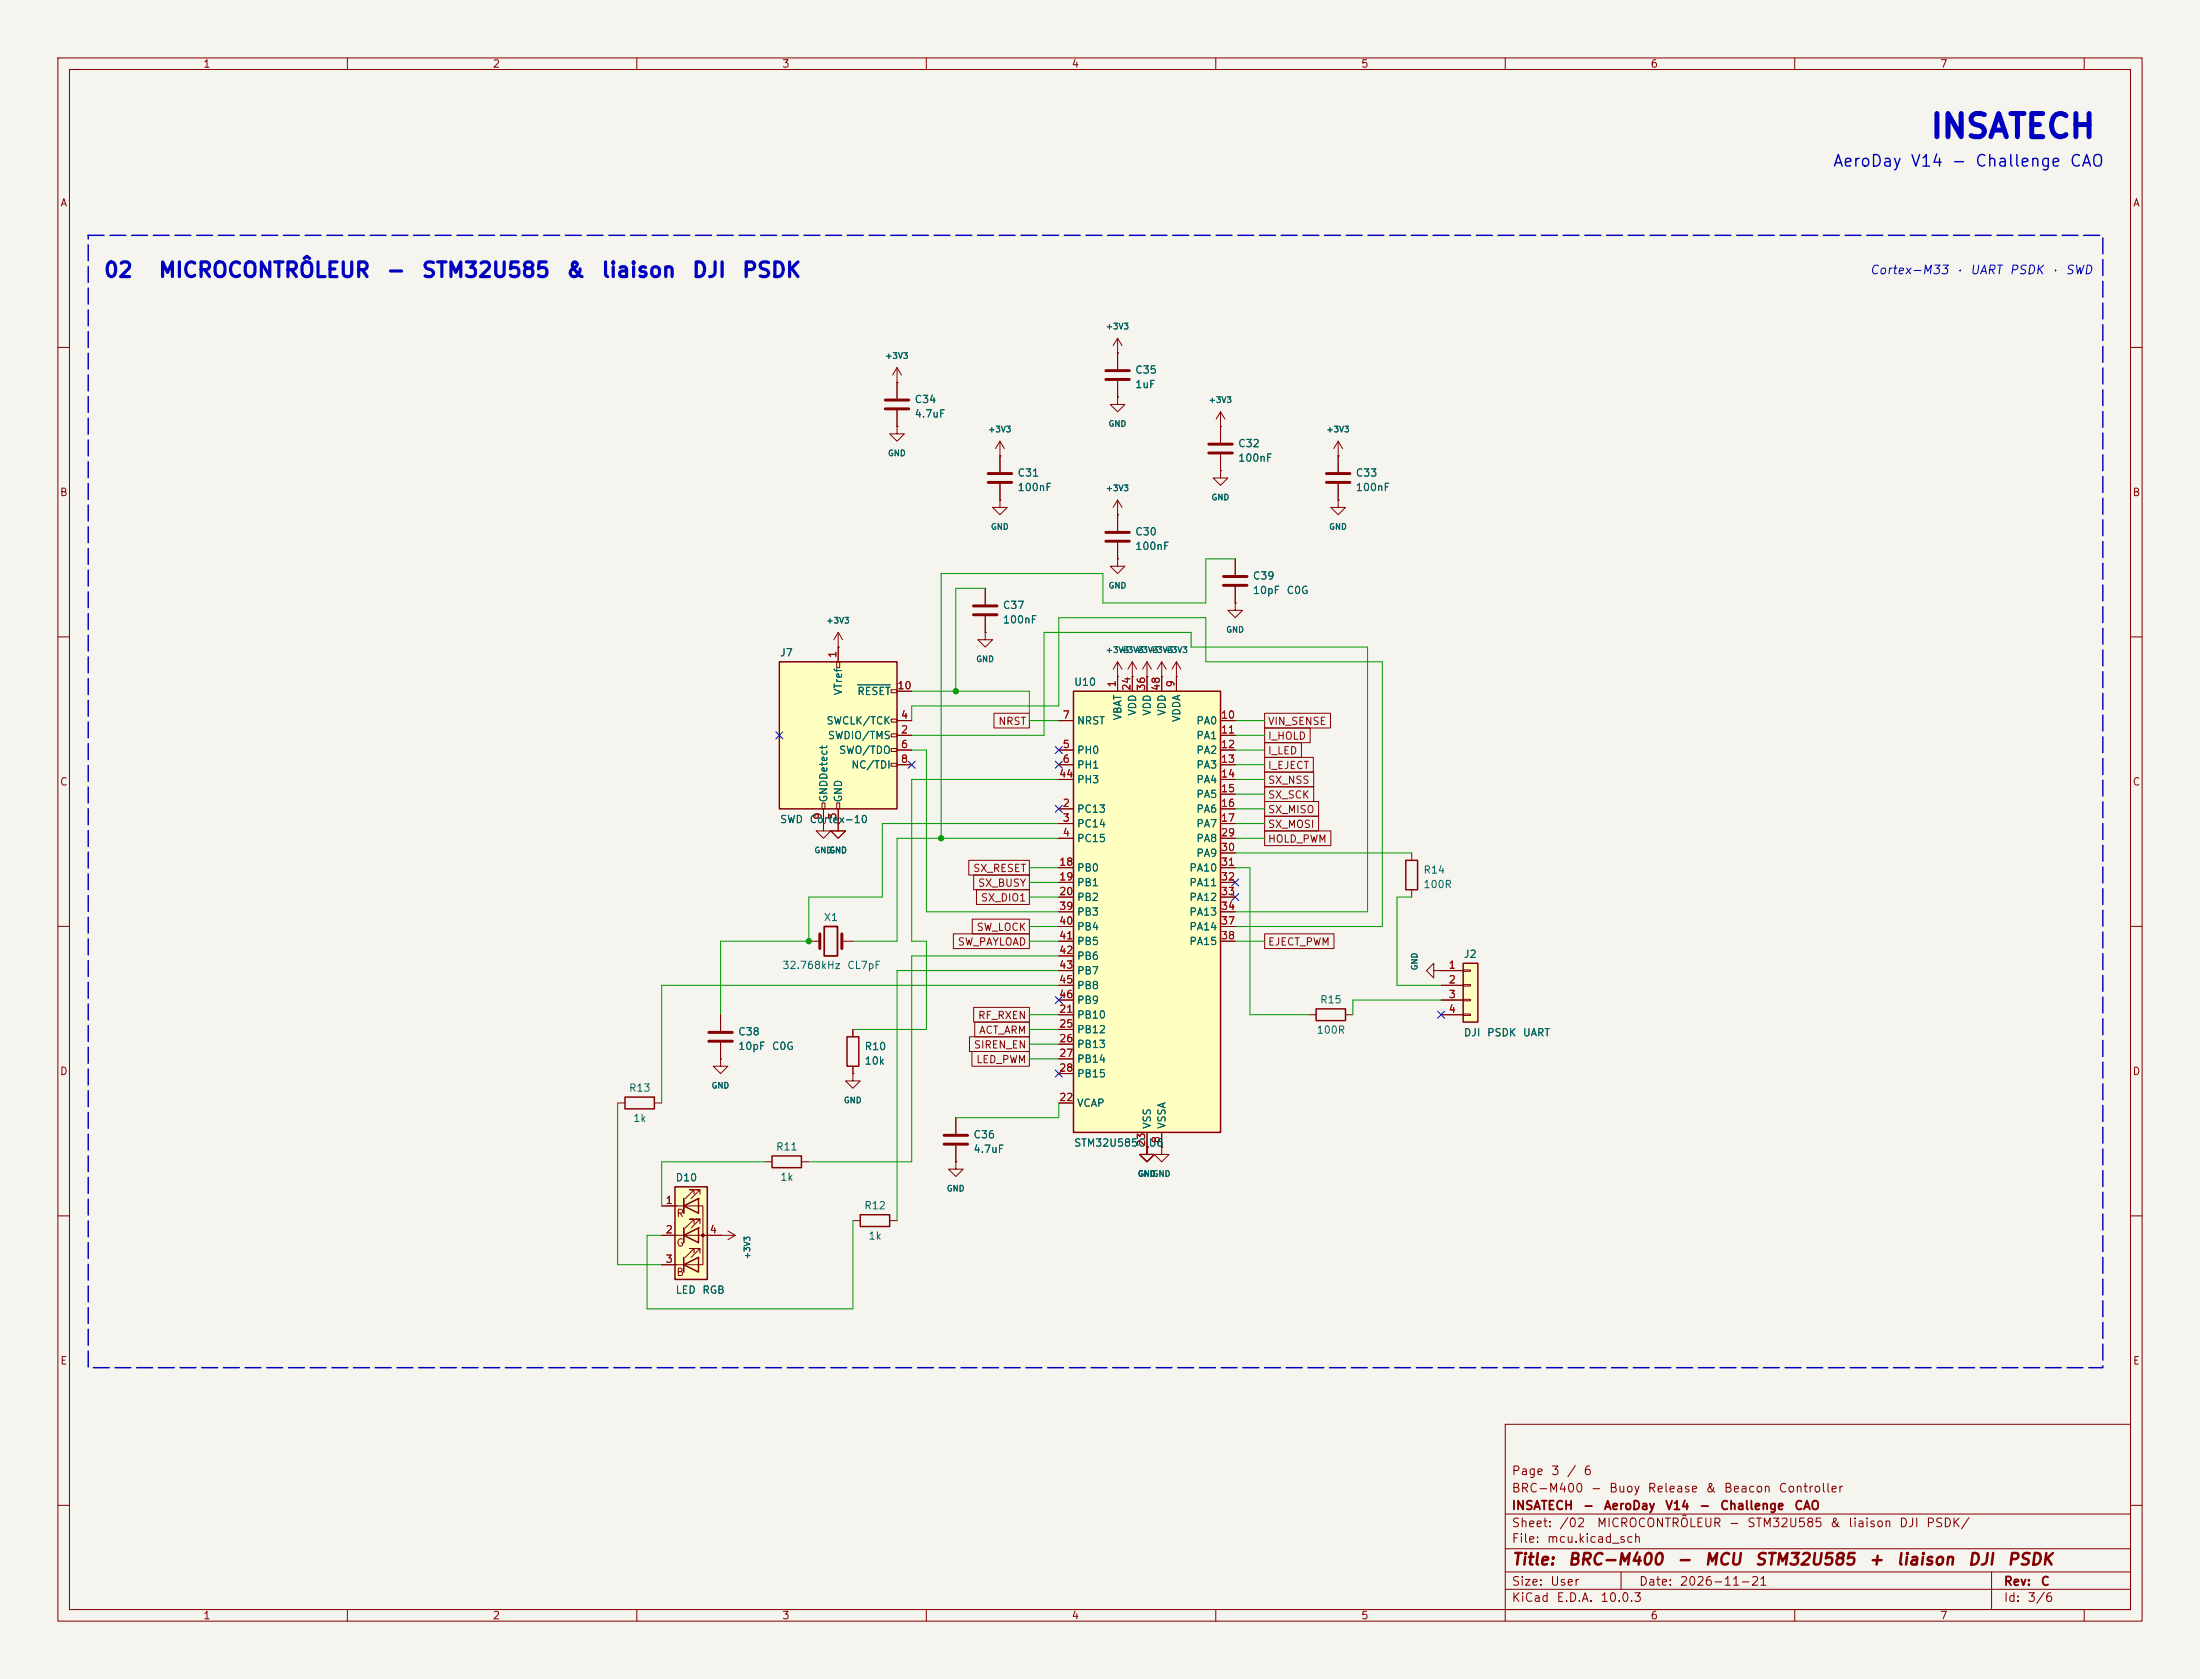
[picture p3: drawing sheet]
<svg xmlns="http://www.w3.org/2000/svg" width="380mm" height="290mm" viewBox="0 0 380 290" stroke-linecap="round" stroke-linejoin="round" font-family="sans-serif">
<path d="M0 0h380v290h-380z" fill="#f5f4ef" stroke="#f5f4ef" stroke-width=".17"/>
<g fill="none" stroke="#840000" stroke-width=".17">
<path d="M10 10h360v270h-360zM12 12h356v266h-356zM60 10v2M110 10v2M160 10v2M210 10v2M260 10v2M310 10v2M360 10v2M10 60h2M368 60h2M10 110h2"/>
<path d="M368 110h2M10 160h2M368 160h2M198.1 198.1v1.3h1.3l-1.3 1.3-1.3-1.3h1.3M198.1 198.1h.1M10 210h2M368 210h2M260 246h108v32h-108zM10 260h2M60 278v2M110 278v2M160 278v2"/>
<path d="M210 278v2M260 278v2M260 274.5h108M260 271.5h108M260 267.5h108M260 261.5h108M280 271.5v3M310 278v2M344 271.5v6.5M360 278v2M368 260h2"/>
</g>
<path d="M252.7 166.4h2.6v10.1h-2.6z" fill="#ffffc2"/>
<path d="M252.7 166.4h2.6v10.1h-2.6z" fill="none" stroke="#840000" stroke-width=".25"/>
<path d="M248.9 167.6h3.8M248.9 170.2h3.8M248.9 172.7h3.8M248.9 175.3h3.8M252.7 167.5h1.3v.3h-1.3zM252.7 170.1h1.3v.2h-1.3zM252.7 172.6h1.3v.3h-1.3zM252.7 175.1h1.3v.3h-1.3zM124.5 213.4h.1M124.5 213.4h2.5M125.7 212.6l1.3 .8M127 213.4l-1.3 .7" fill="none" stroke="#840000" stroke-width=".17"/>
<path d="M116.6 205h5.6v16h-5.6z" fill="#ffffc2"/>
<path d="M133.3 199.7h5.1v2h-5.1zM116.6 205h5.6v16h-5.6zM118.1 208.3l2.5-1.3v2.6zM118.1 213.4l2.5-1.3v2.5zM118.1 218.4l2.5-1.2v2.5zM118.1 207v2.6M118.1 212.1v2.5M118.1 217.2v2.5" fill="none" stroke="#840000" stroke-width=".25"/>
<g fill="none" stroke="#840000" stroke-width=".17">
<path d="M193 88.9h.1M193 86.4l-.7 1.2M193 86.4l.8 1.2M193 86.4v2.5M144.8 111.8h.1M144.8 109.2l-.8 1.3M144.8 109.2l.7 1.3M144.8 109.2v2.6M114.3 208.3h7.1v10.1h-7.1M114.3 213.4h10.2M118.1 207v2.6M118.1 212.1v2.5"/>
<path d="M119.9 206.3v-.8h-.8h.8l-1.5 1.5M119.9 211.3v-.7h-.8h.8l-1.5 1.5M119.9 216.4v-.7h-.8h.8l-1.5 1.5M120.6 207h.1M120.6 207v2.6zM120.6 212.1h.1M120.6 212.1v2.5zM120.9 206.3v-.8h-.8h.8l-1.5 1.5M120.9 211.3v-.7h-.8h.8l-1.5 1.5M120.9 216.4v-.7h-.8h.8l-1.5 1.5M132.1 200.7h1.2M138.4 200.7h1.3"/>
</g>
<circle cx="121.4" cy="213.4" r=".25" fill="#840000" stroke="#840000" stroke-width=".17"/>
<path d="M185.4 119.4h25.4v76.2h-25.4z" fill="#ffffc2"/>
<path d="M185.4 119.4h25.4v76.2h-25.4zM242.8 148.6h2.1v5.1h-2.1zM146.3 179.1h2v5.1h-2zM227.3 174.3h5.1v2h-5.1zM107.9 189.5h5.1v2h-5.1zM148.6 209.8h5.1v2h-5.1z" fill="none" stroke="#840000" stroke-width=".25"/>
<g fill="none" stroke="#840000" stroke-width=".17">
<path d="M193 58.4v5.4M193 58.4l-.7 1.3M193 58.4l.8 1.3M154.9 73.7v1.2h1.3l-1.3 1.3-1.2-1.3h1.2M154.9 73.7h.1M154.9 66h.1M154.9 63.5v5.3M154.9 70.9v2.8M154.9 63.5l-.7 1.3M154.9 63.5l.8 1.3M172.7 78.7h.1M172.7 76.2l-.7 1.3"/>
<path d="M172.7 76.2l.8 1.3M172.7 76.2v2.5M193 68.6v1.3h1.3l-1.3 1.2-1.2-1.2h1.2M193 68.6h.1M193 61h.1M193 65.8v2.8M210.8 73.7h.1M210.8 71.1v5.4M210.8 78.5v2.8M210.8 71.1l-.7 1.3M210.8 71.1l.8 1.3M231.1 78.7h.1"/>
<path d="M231.1 76.2v5.3M231.1 76.2l-.7 1.3M231.1 76.2l.8 1.3M193 96.5v1.3h1.3l-1.3 1.3-1.2-1.3h1.2M193 96.5h.1M193 88.9v2.8M193 93.7v2.8M210.8 81.3v1.3h1.3l-1.3 1.2-1.3-1.2h1.3M210.8 81.3h.1M213.4 96.5v2.8M231.1 86.4v1.2h1.3l-1.3 1.3-1.2-1.3h1.2M231.1 86.4h.1"/>
<path d="M231.1 83.6v2.8M170.2 109.2v1.3h1.2l-1.2 1.3-1.3-1.3h1.3M170.2 109.2h.1M170.2 101.6v2.8M170.2 106.4v2.8M193 116.8h.1M193 114.3v5.1M193 114.3l-.7 1.3M193 114.3l.8 1.3M195.6 116.8h.1M195.6 114.3v5.1M195.6 114.3l-.8 1.3"/>
<path d="M195.6 114.3l.7 1.3M198.1 116.8h.1M198.1 114.3v5.1M198.1 114.3l-.7 1.3M198.1 114.3l.8 1.3M200.7 116.8h.1M200.7 114.3v5.1M200.7 114.3l-.8 1.3M200.7 114.3l.7 1.3M203.2 116.8h.1M203.2 114.3v5.1M203.2 114.3l-.8 1.3"/>
<path d="M203.2 114.3l.8 1.3M213.4 104.1v1.3h1.2l-1.2 1.3-1.3-1.3h1.3M213.4 104.1h.1M213.4 101.4v2.7M182.9 139.7h2.5M182.9 129.5h2.5M182.9 132.1h2.5M182.9 124.5h2.5M182.9 134.6h2.5M210.8 139.7h2.6M210.8 129.5h2.6M210.8 132.1h2.6"/>
<path d="M210.8 124.5h2.6M210.8 127h2.6M210.8 134.6h2.6M210.8 137.2h2.6M142.2 142.2v1.3h1.3l-1.3 1.3-1.2-1.3h1.2M142.2 142.2h.1M144.8 142.2v1.3h1.2l-1.2 1.3-1.3-1.3h1.3M144.8 142.2h.1M182.9 142.2h2.5M182.9 144.8h2.5M182.9 149.9h2.5M182.9 152.4h2.5"/>
<path d="M182.9 154.9h2.5M182.9 157.5h2.5M210.8 142.2h2.6M210.8 144.8h2.6M210.8 149.9h2.6M210.8 152.4h2.6M210.8 154.9h2.6M210.8 147.3h2.6M210.8 157.5h2.6M243.8 147.3v1.3M243.8 153.7v1.2M124.5 175.3v2.8"/>
<path d="M139.7 162.6h1.9M145.4 162.6h1.9M147.3 177.8v1.3M182.9 175.3h2.5M182.9 177.8h2.5M182.9 160h2.5M182.9 162.6h2.5M182.9 165.1h2.5M182.9 167.6h2.5M182.9 170.2h2.5M182.9 172.7h2.5M210.8 160h2.6"/>
<path d="M210.8 162.6h2.6M226.1 175.3h1.2M232.4 175.3h1.3M247.6 167.6v-1.2l-1.2 1.2 1.2 1.3v-1.3h1.3M248.9 167.6h.1M106.7 190.5h1.2M113 190.5h1.3M124.5 182.9v1.3h1.2l-1.2 1.2-1.3-1.2h1.3M124.5 182.9h.1M124.5 180.1v2.8M147.3 185.4v1.3h1.3l-1.3 1.3-1.3-1.3h1.3M147.3 185.4h.1"/>
<path d="M147.3 184.2v1.2M165.1 193v2.8M165.1 197.9v2.8M182.9 190.5h2.5M182.9 180.3h2.5M182.9 182.9h2.5M182.9 185.4h2.5M198.1 198.1v1.3h1.3l-1.3 1.3-1.3-1.3h1.3M198.1 198.1h.1M198.1 195.6v2.5M200.7 198.1v1.3h1.2l-1.2 1.3-1.3-1.3h1.3M200.7 198.1h.1"/>
<path d="M200.7 195.6v2.5M147.3 210.8h1.3M153.7 210.8h1.2M165.1 200.7v1.2h1.3l-1.3 1.3-1.3-1.3h1.3M165.1 200.7h.1"/>
</g>
<g fill="none" stroke="#840000" stroke-width=".51">
<path d="M152.9 69.1h4.1M152.9 70.6h4.1M191 64h4.1M191 65.5h4.1M208.8 76.7h4.1M208.8 78.2h4.1M191 92h4.1M191 93.5h4.1M211.3 99.6h4.1M229.1 81.8h4.1M229.1 83.3h4.1M168.1 104.7h4.1"/>
<path d="M168.1 106.2h4.1M211.3 101.1h4.1M122.4 178.3h4.1M122.4 179.8h4.1M141.6 161.3v2.5M145.4 161.3v2.5M163.1 196.1h4M163.1 197.6h4"/>
</g>
<path d="M142.4 160h2.3v5.1h-2.3z" fill="none" stroke="#840000" stroke-width=".3"/>
<path d="M134.6 114.3h20.3v25.4h-20.3z" fill="#ffffc2"/>
<path d="M134.6 114.3h20.3v25.4h-20.3z" fill="none" stroke="#840000" stroke-width=".25"/>
<g fill="none" stroke="#840000" stroke-width=".17">
<path d="M154.9 73.7h.1M154.9 66h.1M154.9 66v2.8M154.9 70.9v2.8M172.7 78.7h.1M172.7 78.7v2.8M193 61h.1M193 68.6h.1M193 61v2.8M193 65.8v2.8M210.8 73.7h.1M210.8 73.7v2.8"/>
<path d="M210.8 78.5v2.8M231.1 78.7h.1M231.1 78.7v2.8M172.7 86.4v1.2h1.3l-1.3 1.3-1.3-1.3h1.3M172.7 86.4h.1M172.7 83.6v2.8M193 88.9h.1M193 96.5h.1M193 88.9v2.8M193 93.7v2.8M210.8 81.3h.1M213.4 96.5v2.8"/>
<path d="M231.1 86.4h.1M231.1 83.6v2.8M144.5 114.3h.5v1h-.5zM144.8 111.8h.1M144.8 111.8v2.5M153.9 119.1h1v.5h-1zM154.9 119.4h2.6M170.2 109.2h.1M170.2 101.6v2.8M170.2 106.4v2.8M193 116.8h.1M193 116.8v2.6"/>
<path d="M195.6 116.8h.1M195.6 116.8v2.6M198.1 116.8h.1M198.1 116.8v2.6M200.7 116.8h.1M200.7 116.8v2.6M203.2 116.8h.1M203.2 116.8v2.6M213.4 104.1h.1M213.4 101.4v2.7M142 138.7h.5v1h-.5zM142.2 139.7v2.5"/>
<path d="M144.5 138.7h.5v1h-.5zM144.8 139.7v2.5M153.9 124.2h1v.5h-1zM153.9 126.8h1v.5h-1zM153.9 129.3h1v.5h-1zM153.9 131.8h1v.5h-1zM154.9 127h2.6M154.9 124.5h2.6M154.9 129.5h2.6M154.9 132.1h2.6M171.7 123.2h6.1v2.5h-6.1zM182.9 124.5h2.5"/>
<path d="M182.9 129.5h2.5M182.9 132.1h2.5M182.9 139.7h2.5M182.9 134.6h2.5M210.8 127h2.6M210.8 124.5h2.6M210.8 129.5h2.6M210.8 132.1h2.6M210.8 139.7h2.6M210.8 134.6h2.6M210.8 137.2h2.6M218.4 130.8h8.4v2.6h-8.4z"/>
<path d="M218.4 135.9h8.5v2.5h-8.5zM218.4 133.4h8.5v2.5h-8.5zM218.4 123.2h11.4v2.5h-11.4zM218.4 125.7h7.9v2.6h-7.9zM218.4 128.3h6.4v2.5h-6.4zM218.4 138.4h9.4v2.6h-9.4zM142.2 142.2h.1M144.8 142.2h.1M167.3 148.6h10.5v2.5h-10.5zM167.9 158.8h9.9v2.5h-9.9zM168.2 151.1h9.6v2.6h-9.6zM168.7 153.7h9.1v2.5h-9.1z"/>
<path d="M182.9 142.2h2.5M182.9 144.8h2.5M182.9 149.9h2.5M182.9 152.4h2.5M182.9 154.9h2.5M182.9 157.5h2.5M210.8 142.2h2.6M210.8 144.8h2.6M210.8 149.9h2.6M210.8 152.4h2.6M210.8 154.9h2.6M210.8 147.3h2.6"/>
<path d="M210.8 157.5h2.6M218.4 141h9.4v2.5h-9.4zM218.4 143.5h11.5v2.6h-11.5zM124.5 175.3v2.8M147.3 177.8v1.3M164.7 161.3h13.1v2.5h-13.1zM167.5 179.1h10.3v2.5h-10.3zM168.2 174h9.6v2.5h-9.6zM168.4 176.5h9.4v2.6h-9.4zM182.9 167.6h2.5M182.9 170.2h2.5M182.9 172.7h2.5"/>
<path d="M182.9 175.3h2.5M182.9 177.8h2.5M182.9 160h2.5M182.9 162.6h2.5M182.9 165.1h2.5M210.8 160h2.6M210.8 162.6h2.6M218.4 161.3h12v2.5h-12zM248.9 167.6h.1M248.9 167.6h3.8M248.9 170.2h3.8M248.9 172.7h3.8"/>
<path d="M248.9 175.3h3.8M124.5 182.9h.1M124.5 180.1v2.8M147.3 185.4h.1M147.3 184.2v1.2M165.1 193v2.8M165.1 197.9v2.8M167.9 181.6h9.9v2.6h-9.9zM182.9 190.5h2.5M182.9 180.3h2.5M182.9 182.9h2.5M182.9 185.4h2.5"/>
<path d="M198.1 198.1h.1M198.1 195.6v2.5M200.7 198.1h.1M200.7 195.6v2.5M114.3 208.3h2.5M114.3 213.4h2.5M114.3 218.4h2.5M121.9 213.4h2.6M124.5 213.4h.1M165.1 200.7h.1"/>
</g>
<path d="M148.1 118.3h5.7" fill="none" stroke="#006464" stroke-width=".17"/>
<path d="M170.7 81.8h4.1M170.7 83.3h4.1" fill="none" stroke="#840000" stroke-width=".51"/>
<g fill="none" stroke="#009600" stroke-width=".17">
<path d="M213.4 96.5h-5.1v7.6h-17.8v-5h-27.9v45.7M157.5 119.4h20.3v5.1h5.1M170.2 101.6h-5.1v17.8M157.5 124.5v-2.6h25.4v-15.2h25.4v7.6h30.5v45.7h-25.4M157.5 127h22.8v-17.8h25.4v2.6h30.5v45.7h-22.8M157.5 129.5h2.5v28h22.9M182.9 134.6h-25.4v28h2.5v15.2h-12.7M213.4 129.5h5M213.4 134.6h5M213.4 127h5M213.4 124.5h5M213.4 132.1h5"/>
<path d="M213.4 137.2h5M213.4 139.7h5M177.8 154.9h5.1M177.8 149.9h5.1M177.8 152.4h5.1M182.9 142.2h-30.5v12.7h-12.7v7.7h-15.2v12.7M182.9 144.8h-28v17.8h-7.6M213.4 147.3h30.4M213.4 142.2h5M213.4 144.8h5M213.4 149.9h2.5v25.4h10.2M243.8 154.9h-2.5v15.3h7.6"/>
<path d="M177.8 160h5.1M177.8 162.6h5.1M177.8 177.8h5.1M177.8 175.3h5.1M182.9 170.2h-68.6v20.3M182.9 167.6h-28v43.2M182.9 165.1h-25.4v35.6h-17.8M213.4 162.6h5M248.9 172.7h-15.2v2.6M106.7 190.5v27.9h7.6M177.8 180.3h5.1M177.8 182.9h5.1"/>
<path d="M182.9 190.5v2.5h-17.8M132.1 200.7h-17.8v7.6M147.3 210.8v15.3h-35.5v-12.7h2.5"/>
</g>
<g fill="none" stroke="#000084" stroke-width=".17">
<path d="M134 126.4l1.2 1.2M135.2 126.4l-1.2 1.2M156.9 131.5l1.2 1.2M158.1 131.5l-1.2 1.2M182.3 131.5l1.2 1.2M182.3 128.9l1.2 1.3M182.3 139.1l1.2 1.2M183.5 131.5l-1.2 1.2M183.5 128.9l-1.2 1.3M183.5 139.1l-1.2 1.2M212.8 151.8l1.2 1.2M212.8 154.3l1.2 1.3"/>
<path d="M214 154.3l-1.2 1.3M214 151.8l-1.2 1.2M182.3 172.1l1.2 1.2M183.5 172.1l-1.2 1.2M248.3 174.7l1.2 1.2M249.5 174.7l-1.2 1.2M182.3 184.8l1.2 1.2M183.5 184.8l-1.2 1.2"/>
</g>
<path d="M15.2 40.6h348v195.6h-348z" fill="none" stroke="#0000c2" stroke-width=".25" stroke-dasharray="2.7 1"/>
<g fill="#009600" stroke="#009600" stroke-width=".17">
<circle cx="162.6" cy="144.8" r=".46"/>
<circle cx="165.1" cy="119.4" r=".46"/>
<circle cx="139.7" cy="162.6" r=".46"/>
</g>
<text font-size="4" fill="#0000c2" x="333.2" y="24.8">INSATECH</text>
<g font-size="2.5" fill="#0000c2">
<text x="17.8" y="48.5">02</text>
<text x="27.2" y="48.5">MICROCONTRÔLEUR</text>
<text x="66.6" y="48.5">-</text>
<text x="72.7" y="48.5">STM32U585</text>
<text x="97.6" y="48.5">&amp;</text>
<text x="103.7" y="48.5">liaison</text>
<text x="119.4" y="48.5">DJI</text>
<text x="128" y="48.5">PSDK</text>
</g>
<text font-size="2" fill="#0000c2" x="316.5" y="29.3">AeroDay V14 - Challenge CAO</text>
<g font-size="2" fill="#840000">
<text x="261" y="270.8">Title:</text>
<text x="270.7" y="270.8">BRC-M400</text>
<text x="289.5" y="270.8">-</text>
<text x="294.3" y="270.8">MCU</text>
<text x="303" y="270.8">STM32U585</text>
<text x="322.6" y="270.8">+</text>
<text x="327.4" y="270.8">liaison</text>
<text x="339.8" y="270.8">DJI</text>
<text x="346.6" y="270.8">PSDK</text>
</g>
<g font-size="1.5" fill="#0000c2">
<text x="322.9" y="47.7">Cortex-M33</text>
<text x="337.7" y="47.7">·</text>
<text x="340.2" y="47.7">UART</text>
<text x="347" y="47.7">PSDK</text>
<text x="354.2" y="47.7">·</text>
<text x="356.6" y="47.7">SWD</text>
</g>
<g font-size="1.5" fill="#840000">
<text x="261" y="255.2">Page</text>
<text x="267.8" y="255.2">3</text>
<text x="270.5" y="255.2">/</text>
<text x="273.4" y="255.2">6</text>
<text x="261" y="261.2">INSATECH</text>
<text x="261" y="258.2">BRC-M400</text>
<text x="273.3" y="261.2">-</text>
<text x="274.7" y="258.2">-</text>
<text x="276.9" y="261.2">AeroDay</text>
<text x="277.8" y="258.2">Buoy</text>
<text x="284.5" y="258.2">Release</text>
<text x="287.5" y="261.2">V14</text>
<text x="293.4" y="261.2">-</text>
<text x="294.5" y="258.2">&amp;</text>
<text x="297" y="261.2">Challenge</text>
<text x="297.6" y="258.2">Beacon</text>
<text x="307.1" y="258.2">Controller</text>
<text x="309.8" y="261.2">CAO</text>
<text x="261" y="266.9">File:</text>
<text x="261" y="264.2">Sheet:</text>
<text x="267.1" y="266.9">mcu.kicad_sch</text>
<text x="269.2" y="264.2">/02</text>
<text x="275.7" y="264.2">MICROCONTRÔLEUR</text>
<text x="298.5" y="264.2">-</text>
<text x="301.7" y="264.2">STM32U585</text>
<text x="316" y="264.2">&amp;</text>
<text x="319.1" y="264.2">liaison</text>
<text x="327.9" y="264.2">DJI</text>
<text x="332.6" y="264.2">PSDK/</text>
<text x="261" y="274.3">Size:</text>
<text x="267.7" y="274.3">User</text>
<text x="283" y="274.3">Date:</text>
<text x="290" y="274.3">2026-11-21</text>
<text x="346" y="274.3">Rev:</text>
<text x="352.4" y="274.3">C</text>
<text x="261" y="277.1">KiCad</text>
<text x="268.7" y="277.1">E.D.A.</text>
<text x="276.3" y="277.1">10.0.3</text>
<text x="346" y="277.1">Id:</text>
<text x="350.1" y="277.1">3/6</text>
</g>
<g font-size="1.3" fill="#840000">
<text x="35" y="12">1</text>
<text x="85" y="12">2</text>
<text x="135" y="12">3</text>
<text x="185" y="12">4</text>
<text x="235" y="12">5</text>
<text x="285" y="12">6</text>
<text x="335" y="12">7</text>
<text x="10.3" y="36">A</text>
<text x="368.3" y="36">A</text>
<text x="10.3" y="86">B</text>
<text x="368.3" y="86">B</text>
<text x="172.3" y="125.5">NRST</text>
<text x="218.9" y="125.5">VIN_SENSE</text>
<text x="218.9" y="128.1">I_HOLD</text>
<text x="218.9" y="130.6">I_LED</text>
<text x="10.3" y="136">C</text>
<text x="218.9" y="133.2">I_EJECT</text>
<text x="218.9" y="135.7">SX_NSS</text>
<text x="368.3" y="136">C</text>
<text x="218.9" y="138.2">SX_SCK</text>
<text x="218.9" y="143.3">SX_MOSI</text>
<text x="218.9" y="140.8">SX_MISO</text>
<text x="218.9" y="145.9">HOLD_PWM</text>
<text x="168" y="150.9">SX_RESET</text>
<text x="168.8" y="153.5">SX_BUSY</text>
<text x="168.6" y="161.1">SW_LOCK</text>
<text x="169.3" y="156">SX_DIO1</text>
<text x="165.3" y="163.6">SW_PAYLOAD</text>
<text x="218.9" y="163.6">EJECT_PWM</text>
<text x="168.8" y="176.3">RF_RXEN</text>
<text x="169" y="178.9">ACT_ARM</text>
<text x="168.1" y="181.4">SIREN_EN</text>
<text x="168.5" y="184">LED_PWM</text>
<text x="10.3" y="186">D</text>
<text x="368.3" y="186">D</text>
<text x="116.7" y="210.5">R</text>
<text x="116.7" y="215.6">G</text>
<text x="116.7" y="220.7">B</text>
<text x="10.3" y="236">E</text>
<text x="368.3" y="236">E</text>
<text x="35" y="280">1</text>
<text x="85" y="280">2</text>
<text x="135" y="280">3</text>
<text x="185" y="280">4</text>
<text x="235" y="280">5</text>
<text x="285" y="280">6</text>
<text x="335" y="280">7</text>
</g>
<g font-size="1.3" fill="#006464">
<text x="196" y="64.8">C35</text>
<text x="157.9" y="69.9">C34</text>
<text x="196" y="67.3">1uF</text>
<text x="157.9" y="72.4">4.7uF</text>
<text x="213.8" y="77.5">C32</text>
<text x="175.7" y="82.6">C31</text>
<text x="213.8" y="80">100nF</text>
<text x="234.1" y="82.6">C33</text>
<text x="175.7" y="85.1">100nF</text>
<text x="234.1" y="85.1">100nF</text>
<text x="196" y="95.3">100nF</text>
<text x="196" y="92.8">C30</text>
<text x="216.3" y="100.4">C39</text>
<text x="173.1" y="108">100nF</text>
<text x="173.1" y="105.5">C37</text>
<text x="216.3" y="102.9">10pF</text>
<text x="222.1" y="102.9">C0G</text>
<text x="134.6" y="113.7">J7</text>
<text x="185.4" y="118.8">U10</text>
<text x="142.7" y="125.4">SWCLK/TCK</text>
<text x="145.8" y="120.2" transform="rotate(-90 145.8 120.2)">VTref</text>
<text x="148" y="120.4">RESET</text>
<text x="185.9" y="125.4">NRST</text>
<text x="194" y="124.5" transform="rotate(-90 194 124.5)">VBAT</text>
<text x="196.6" y="123.7" transform="rotate(-90 196.6 123.7)">VDD</text>
<text x="199.1" y="123.7" transform="rotate(-90 199.1 123.7)">VDD</text>
<text x="201.6" y="123.7" transform="rotate(-90 201.6 123.7)">VDD</text>
<text x="204.2" y="124.8" transform="rotate(-90 204.2 124.8)">VDDA</text>
<text x="206.5" y="125.4">PA0</text>
<text x="142.9" y="128">SWDIO/TMS</text>
<text x="144.8" y="130.5">SWO/TDO</text>
<text x="185.9" y="130.5">PH0</text>
<text x="206.5" y="128">PA1</text>
<text x="206.5" y="130.5">PA2</text>
<text x="146.9" y="133.1">NC/TDI</text>
<text x="185.9" y="133.1">PH1</text>
<text x="185.9" y="135.6">PH3</text>
<text x="206.5" y="133.1">PA3</text>
<text x="206.5" y="135.6">PA4</text>
<text x="134.6" y="142.5">SWD</text>
<text x="139.7" y="142.5">Cortex-10</text>
<text x="143.2" y="138.7" transform="rotate(-90 143.2 138.7)">GNDDetect</text>
<text x="145.8" y="138.7" transform="rotate(-90 145.8 138.7)">GND</text>
<text x="185.9" y="140.7">PC13</text>
<text x="185.9" y="143.2">PC14</text>
<text x="206.5" y="138.1">PA5</text>
<text x="206.5" y="140.7">PA6</text>
<text x="206.5" y="143.2">PA7</text>
<text x="185.9" y="145.8">PC15</text>
<text x="206.5" y="145.8">PA8</text>
<text x="206.5" y="148.3">PA9</text>
<text x="185.9" y="150.8">PB0</text>
<text x="185.9" y="153.4">PB1</text>
<text x="185.9" y="155.9">PB2</text>
<text x="205.3" y="150.8">PA10</text>
<text x="205.3" y="153.4">PA11</text>
<text x="205.3" y="155.9">PA12</text>
<text x="245.8" y="153.7">100R</text>
<text x="245.8" y="151.2">R14</text>
<text x="142.2" y="159.4">X1</text>
<text x="185.9" y="158.5">PB3</text>
<text x="185.9" y="161">PB4</text>
<text x="205.3" y="158.5">PA13</text>
<text x="205.3" y="161">PA14</text>
<text x="135" y="167.7">32.768kHz</text>
<text x="146.2" y="167.7">CL7pF</text>
<text x="185.9" y="163.5">PB5</text>
<text x="185.9" y="166.1">PB6</text>
<text x="205.3" y="163.5">PA15</text>
<text x="252.7" y="165.7">J2</text>
<text x="185.9" y="168.6">PB7</text>
<text x="185.9" y="171.2">PB8</text>
<text x="185.9" y="173.7">PB9</text>
<text x="227.9" y="173.6">R15</text>
<text x="127.4" y="179.1">C38</text>
<text x="185.9" y="176.2">PB10</text>
<text x="185.9" y="178.8">PB12</text>
<text x="227.3" y="178.9">100R</text>
<text x="252.7" y="179.3">DJI</text>
<text x="256.8" y="179.3">PSDK</text>
<text x="262.9" y="179.3">UART</text>
<text x="127.4" y="181.6">10pF</text>
<text x="133.2" y="181.6">C0G</text>
<text x="149.2" y="184.2">10k</text>
<text x="149.2" y="181.7">R10</text>
<text x="185.9" y="181.3">PB13</text>
<text x="185.9" y="183.9">PB14</text>
<text x="108.5" y="188.9">R13</text>
<text x="185.9" y="191.5">VCAP</text>
<text x="185.9" y="186.4">PB15</text>
<text x="109.3" y="194.1">1k</text>
<text x="168" y="196.9">C36</text>
<text x="199.1" y="195.1" transform="rotate(-90 199.1 195.1)">VSS</text>
<text x="201.6" y="195.1" transform="rotate(-90 201.6 195.1)">VSSA</text>
<text x="133.9" y="199">R11</text>
<text x="168" y="199.4">4.7uF</text>
<text x="185.4" y="198.4">STM32U585CIU6</text>
<text x="116.6" y="204.4">D10</text>
<text x="134.7" y="204.3">1k</text>
<text x="149.2" y="209.2">R12</text>
<text x="149.9" y="214.4">1k</text>
<text x="116.6" y="223.8">LED</text>
<text x="121.2" y="223.8">RGB</text>
</g>
<g font-size="1.3" fill="#a90000">
<text x="144.8" y="113.7" transform="rotate(-90 144.8 113.7)">1</text>
<text x="154.9" y="119.4">10</text>
<text x="193" y="118.8" transform="rotate(-90 193 118.8)">1</text>
<text x="195.6" y="119.4" transform="rotate(-90 195.6 119.4)">24</text>
<text x="198.1" y="119.4" transform="rotate(-90 198.1 119.4)">36</text>
<text x="200.6" y="119.4" transform="rotate(-90 200.6 119.4)">48</text>
<text x="203.2" y="118.8" transform="rotate(-90 203.2 118.8)">9</text>
<text x="155.5" y="124.4">4</text>
<text x="183.4" y="124.4">7</text>
<text x="210.8" y="124.4">10</text>
<text x="155.5" y="127">2</text>
<text x="155.5" y="129.5">6</text>
<text x="183.4" y="129.5">5</text>
<text x="210.8" y="127">11</text>
<text x="210.8" y="129.5">12</text>
<text x="155.5" y="132.1">8</text>
<text x="182.8" y="134.6">44</text>
<text x="183.4" y="132.1">6</text>
<text x="210.8" y="132.1">13</text>
<text x="210.8" y="134.6">14</text>
<text x="210.8" y="137.1">15</text>
<text x="142.2" y="141.7" transform="rotate(-90 142.2 141.7)">9</text>
<text x="144.8" y="141.7" transform="rotate(-90 144.8 141.7)">3</text>
<text x="183.4" y="139.7">2</text>
<text x="183.4" y="142.2">3</text>
<text x="210.8" y="139.7">16</text>
<text x="210.8" y="142.2">17</text>
<text x="182.8" y="149.8">18</text>
<text x="183.4" y="144.8">4</text>
<text x="210.8" y="144.8">29</text>
<text x="210.8" y="147.3">30</text>
<text x="210.8" y="149.8">31</text>
<text x="182.8" y="152.4">19</text>
<text x="182.8" y="154.9">20</text>
<text x="210.8" y="152.4">32</text>
<text x="210.8" y="154.9">33</text>
<text x="182.8" y="157.5">39</text>
<text x="182.8" y="160">40</text>
<text x="210.8" y="157.5">34</text>
<text x="210.8" y="160">37</text>
<text x="182.8" y="162.5">41</text>
<text x="182.8" y="165.1">42</text>
<text x="182.8" y="167.6">43</text>
<text x="210.8" y="162.5">38</text>
<text x="250.1" y="167.6">1</text>
<text x="182.8" y="170.2">45</text>
<text x="182.8" y="172.7">46</text>
<text x="250.1" y="170.2">2</text>
<text x="250.1" y="172.7">3</text>
<text x="182.8" y="175.2">21</text>
<text x="182.8" y="177.8">25</text>
<text x="250.1" y="175.2">4</text>
<text x="182.8" y="180.3">26</text>
<text x="182.8" y="182.9">27</text>
<text x="182.8" y="185.4">28</text>
<text x="182.8" y="190.5">22</text>
<text x="200.6" y="197.6" transform="rotate(-90 200.6 197.6)">8</text>
<text x="198.1" y="198.2" transform="rotate(-90 198.1 198.2)">23</text>
<text x="114.9" y="208.3">1</text>
<text x="114.9" y="213.3">2</text>
<text x="122.5" y="213.3">4</text>
<text x="114.9" y="218.4">3</text>
</g>
<g font-size="1" fill="#006464">
<text x="190.9" y="57.1">+3V3</text>
<text x="152.8" y="62.2">+3V3</text>
<text x="208.7" y="69.8">+3V3</text>
<text x="170.6" y="74.9">+3V3</text>
<text x="191.4" y="74">GND</text>
<text x="229" y="74.9">+3V3</text>
<text x="153.3" y="79">GND</text>
<text x="190.9" y="85.1">+3V3</text>
<text x="209.2" y="86.7">GND</text>
<text x="171.1" y="91.7">GND</text>
<text x="229.5" y="91.7">GND</text>
<text x="191.4" y="101.9">GND</text>
<text x="142.7" y="107.9">+3V3</text>
<text x="190.9" y="113">+3V3</text>
<text x="193.5" y="113">+3V3</text>
<text x="196" y="113">+3V3</text>
<text x="198.5" y="113">+3V3</text>
<text x="201.1" y="113">+3V3</text>
<text x="211.7" y="109.5">GND</text>
<text x="168.5" y="114.6">GND</text>
<text x="140.6" y="147.6">GND</text>
<text x="143.1" y="147.6">GND</text>
<text x="245.1" y="167.7" transform="rotate(-90 245.1 167.7)">GND</text>
<text x="122.8" y="188.3">GND</text>
<text x="145.7" y="190.8">GND</text>
<text x="196.5" y="203.5">GND</text>
<text x="199" y="203.5">GND</text>
<text x="163.4" y="206">GND</text>
<text x="129.8" y="217.6" transform="rotate(-90 129.8 217.6)">+3V3</text>
</g>
</svg>
